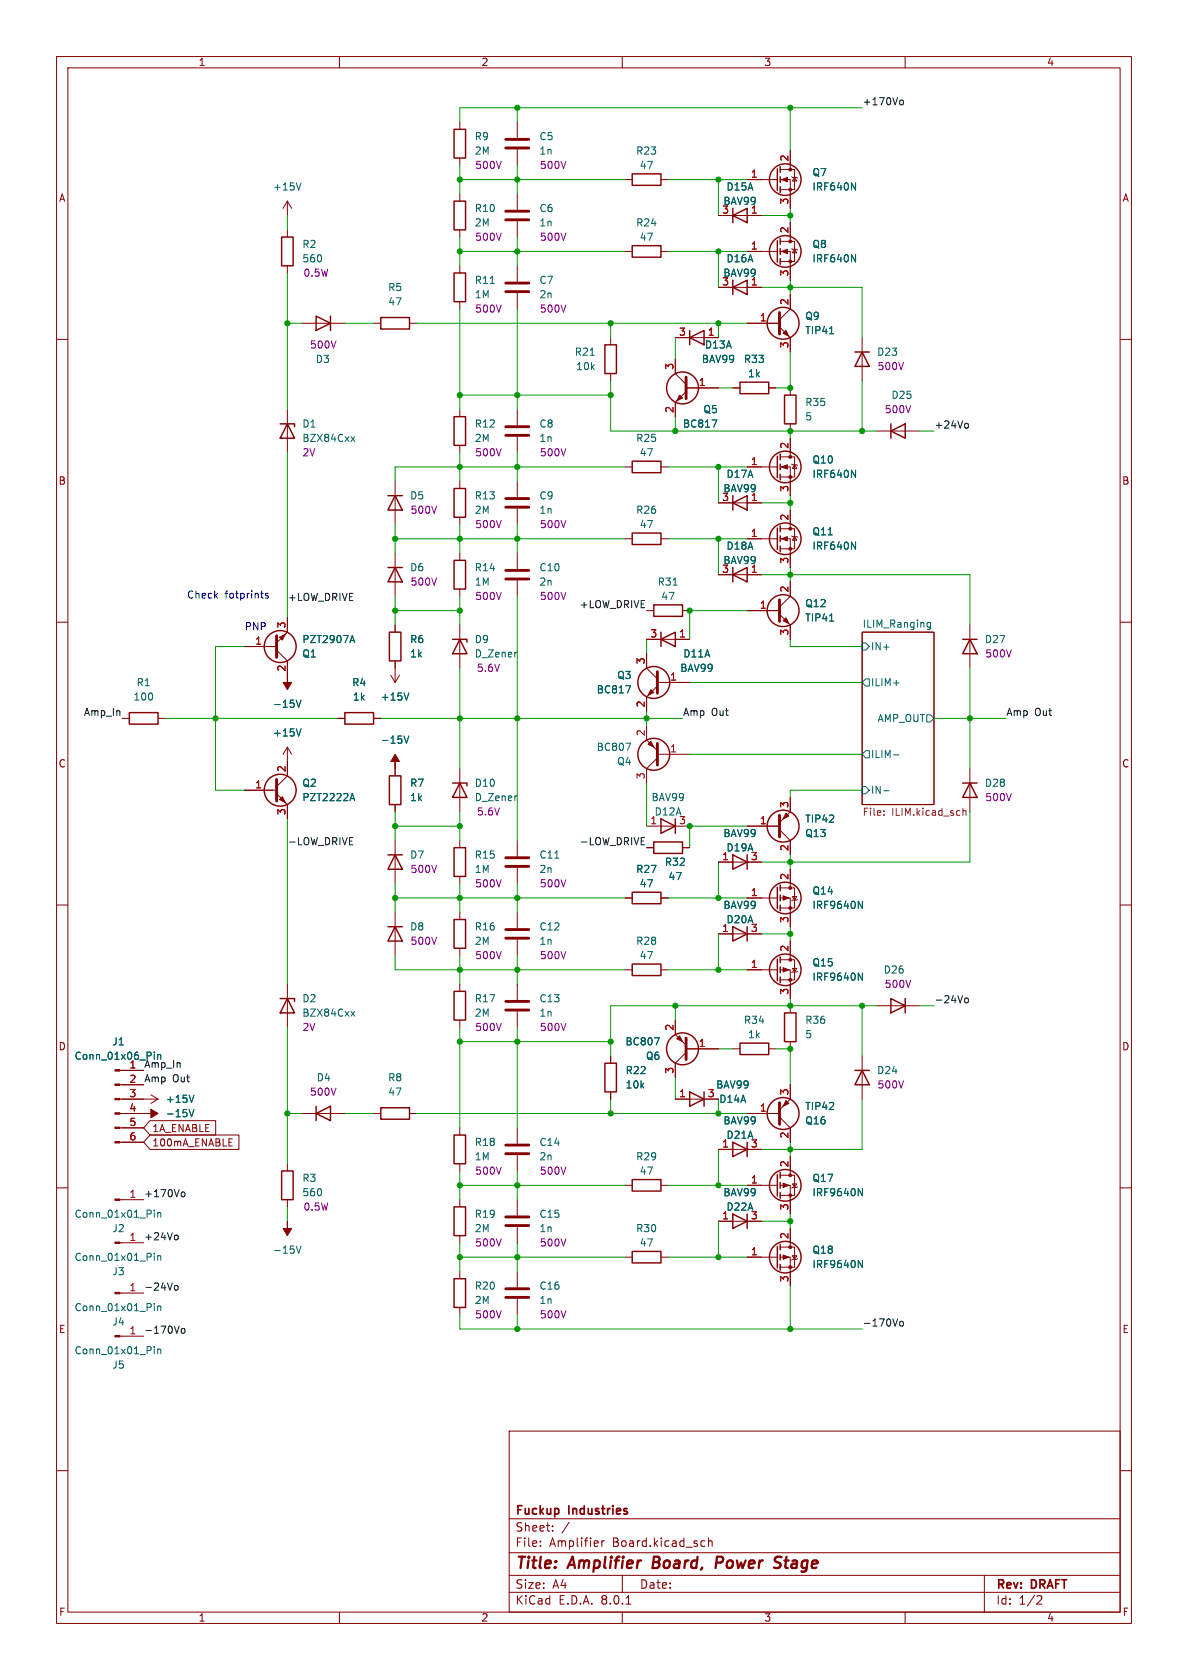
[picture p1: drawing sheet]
<svg xmlns="http://www.w3.org/2000/svg" width="210mm" height="297mm" viewBox="0 0 210 297" stroke-linecap="round" stroke-linejoin="round" font-family="sans-serif">
<g fill="none" stroke="#840000" stroke-width=".18">
<path d="M10 10h190v277h-190zM12 12h186v273h-186zM60 10v2M110 10v2M160 10v2M50.8 35.6v2.5M50.8 35.6l-.8 1.2M50.8 35.6l.8 1.2M81.3 21.6v1.3M81.3 27.9v1.3M81.3 34.3v1.3M91.4 21.6v2.8"/>
<path d="M91.4 26.4v2.8M91.4 34.3v2.8M91.4 39.1v2.8M110.5 31.8h1.3M116.8 31.8h1.3M127 38.1h7.6M132.1 31.8h5.3M137.9 31.8h1.8v5M137.9 30h2.6v3.5h-2.6M139.7 26.7v3.3M139.7 39.4v3.3M140 31.2l.1 .2h.7l.2 .1"/>
<path d="M140.5 31.4l.3 .6h-.7zM10 60h2M50.8 40.6v1.3M50.8 47v1.3M53.3 57.2h7.7M66 57.2h1.3M72.4 57.2h1.3M81.3 40.6v1.3M81.3 47v1.3M81.3 53.3v1.3M91.4 47v2.8M91.4 51.8v2.8"/>
<path d="M107.9 59.7v1.3M110.5 44.5h1.3M116.8 44.5h1.3M119.4 59.7h7.6M127 50.8h7.6M132.1 57.2h5.7M132.1 44.5h5.3M137.8 57.8l1.9 1.9v2.5M137.9 44.5h1.8v5M137.9 42.7h2.6v3.5h-2.6M139.7 52.1v2.5l-1.9 1.9M140 43.9l.1 .2h.7l.2 .1"/>
<path d="M140.5 44.1l.3 .6h-.7zM152.4 59.7v7.6M198 60h2M50.8 72.4v7.6M81.3 72.4v1.3M81.3 78.7v1.3M91.4 72.4v2.8M91.4 77.2v2.8M107.9 66v1.3M119.4 63.5v2.5l1.9 1.9M121.3 69.2l-1.9 1.9v2.6M121.3 68.6h5.7"/>
<path d="M129.5 68.6h1.3M135.9 68.6h1.3M139.7 68.6v1.3M139.7 74.9v1.3M139.7 77.5v3.3M154.9 76.2h7.7M69.8 85.1v7.6M69.8 97.8v7.6M81.3 85.1v1.3M81.3 91.4v1.3M81.3 97.8v1.3M91.4 85.1v2.8"/>
<path d="M91.4 89.9v2.8M91.4 97.8v2.8M110.5 82.6h1.3M110.5 95.3h1.3M116.8 82.6h1.3M116.8 95.3h1.3M127 88.9h7.6M132.1 82.6h5.3M132.1 95.3h5.3M137.9 82.6h1.8v5M137.9 80.8h2.6v3.5h-2.6M137.9 95.3h1.8v5"/>
<path d="M137.9 93.5h2.6v3.5h-2.6M139.7 90.2v3.3M140 82l.1 .2h.7l.2 .1M140 94.7l.1 .2h.7l.2 .1M140.5 82.2l.3 .6h-.7zM140.5 94.9l.3 .6h-.7zM10 110h2M43.2 114.3h5.7M48.9 114.9l1.9 1.9v2.6M50.5 112l-.5 .5M50.8 109.2v2.6l-1.9 1.9M69.1 119.4l.7 1.3"/>
<path d="M69.8 110.5v1.3M69.8 116.8v3.9M70.6 119.4l-.8 1.3M81.3 104.1v1.3M81.3 110.5v7.6M91.4 102.6v2.8M114.3 108h1.3M114.3 113h7.6M114.3 115.6v2.5l1.9 1.9M120.6 108h1.3M127 101.6h7.6M132.1 108h5.7"/>
<path d="M137.8 108.6l1.9 1.9v2.5M139.7 102.9v2.5l-1.9 1.9M152.4 111.8h12.7v30.4h-12.7zM171.4 110.5v7.6M198 110h2M21.6 127h1.3M27.9 127h1.3M43.2 139.7h5.7M50.8 132.1v5.1l-1.9 1.9M50.8 132.1l-.8 1.3M50.8 132.1l.8 1.3M59.7 127h1.3"/>
<path d="M66 127h1.3M69.8 135.9v1.3M81.3 135.9v7.6M114.3 128.3v2.5l1.9 1.9M116.2 121.3l-1.9 1.9v2.5M116.2 120.7h5.7M116.2 134l-1.9 1.9v2.5M116.2 133.4h5.7M171.4 135.9v7.6M10 160h2M48.9 140.3l1.9 1.9v2.6M50 141.5l.5 .5"/>
<path d="M69.8 142.2v1.3M69.8 148.6v7.6M81.3 148.6v1.3M81.3 154.9v1.3M91.4 148.6v2.8M91.4 153.4v2.8M110.5 158.8h1.3M114.3 146.1h7.6M114.3 149.9h1.3M116.8 158.8h1.3M120.6 149.9h1.3M127 152.4h7.6"/>
<path d="M132.1 158.8h5.3M132.1 146.1h5.7M137.8 146.7l1.9 1.9v2.5M137.9 158.8h1.8v5M137.9 157h2.6v3.5h-2.6M139.7 141v2.5l-1.9 1.9M139.7 153.7v3.3M140.1 158.5h.7l-.3 .6zM141 159l-.2 .1h-.7l-.1 .2M198 160h2M50.8 174v7.6M69.8 161.3v7.6"/>
<path d="M81.3 161.3v1.3M81.3 167.6v1.3M81.3 174v1.3M91.4 161.3v2.8M91.4 166.1v2.8M91.4 174v2.8M91.4 178.8v2.8M110.5 171.5h1.3M116.8 171.5h1.3M127 165.1h7.6M132.1 171.5h5.3M137.9 171.5h1.8v5"/>
<path d="M137.9 169.7h2.6v3.5h-2.6M139.7 166.4v3.3M139.7 177.8v1.3M140.1 171.2h.7l-.3 .6zM141 171.7l-.2 .1h-.7l-.1 .2M154.9 177.8h7.7M21.2 196.9h4.2M21.2 194.3h6.7M21.2 199.4h4.2M21.2 191.8h4.2M21.2 189.2h4.2M26.5 198.1h11.6v2.6h-11.6l-1.1-1.3z"/>
<path d="M26.7 193.5l1.2 .8M27.9 194.3l-1.2 .8M53.3 196.9h7.7M66 196.9h1.3M72.4 196.9h1.3M81.3 180.3v1.3M81.3 199.4v1.3M91.4 199.4v2.8M107.9 186.7v1.3M107.9 193v1.3M119.4 180.3v2.6l1.9 1.9M119.4 194.3h7.6"/>
<path d="M121.3 186.1l-1.9 1.9v2.5M121.3 185.4h5.7M129.5 185.4h1.3M132.1 196.9h5.7M135.9 185.4h1.3M137.8 197.5l1.9 1.9v2.5M139.7 191.8v2.5l-1.9 1.9M139.7 184.2v1.2M152.4 186.7v7.6M10 210h2M21.2 219.7h4.2M21.2 212.1h4.2"/>
<path d="M21.2 201.9h4.2M26.5 200.7h15.7v2.5h-15.7l-1.1-1.3zM40.5 201.9h.4M40.5 202.6h.6M40.5 201.3h.6M50.8 205.7v1.3M50.8 212.1v1.3M81.3 205.7v1.3M81.3 212.1v1.3M81.3 218.4v1.3M91.4 204.2v2.8M91.4 212.1v2.8"/>
<path d="M91.4 216.9v2.8M110.5 209.6h1.3M116.8 209.6h1.3M127 215.9h7.6M127 203.2h7.6M132.1 209.6h5.3M137.9 209.6h1.8v5M137.9 207.8h2.6v3.5h-2.6M139.7 204.5v3.3M139.7 217.2v3.3M140.1 209.3h.7l-.3 .6zM141 209.8l-.2 .1h-.7l-.1 .2"/>
<path d="M198 210h2M21.2 228.6h4.2M21.2 236.2h4.2M81.3 224.8v1.3M81.3 231.1v1.3M91.4 224.8v2.8M91.4 229.6v2.8M110.5 222.2h1.3M116.8 222.2h1.3M132.1 222.2h5.3M137.9 222.2h1.8v5.1M137.9 220.5h2.6v3.5h-2.6"/>
<path d="M140.1 222h.7l-.3 .6zM141 222.5l-.2 .1h-.7l-.1 .2M10 260h2M90 253h108v32h-108zM198 260h2M90 278.5h108M90 274.5h108M90 268.5h108M95.5 273.2v.2M95.5 272.5v.1M97.7 270.5v.2M97.7 269.8v.1"/>
<path d="M100.6 269.1l-1.3 1.9M106.4 272.4v1M106.8 272.4l-.3 .1-.1 .2M110 278.5v3M124.2 272.4l.4 .1M124.6 273.3l-.4 .1M125.3 272.5l.2-.1 .3 .1 .1 .9M125.3 271.9v1.5M174 278.5v6.5M60 285v2M90 281.5h108M110 285v2"/>
<path d="M110.7 283.6h.8M160 285v2M183.5 282.1l.5 .1 .2 .3-.9 1.1h.9"/>
</g>
<path d="M115.6 275.2l-.2 2h.7M127.5 275.2h-.8l-.2 2M127.6 276.2l-1 .1M137.4 275.2l.8 .1M137.7 276.3a.46 .46 0 0 1 .3 .4 .46 .46 0 0 1-.3 .4" fill="none" stroke="#840000" stroke-width=".4"/>
<g fill="none" stroke="#006464" stroke-width=".18">
<path d="M53.2 32.3l-.4 1.3M150.5 32.3l.7 1.3v-1.3M86.7 50.1h.7M146.6 59h.8M150.5 45l.7 1.3v-1.3M62 77.2l.7 .8M62.7 77.2l-.7 .8M104.3 62.8h.8M125.9 74.2h.8l-.5 1.3M150.5 83.1l.7 1.3v-1.3M150.5 95.8l.7 1.3v-1.3M62 113.2h.6"/>
<path d="M62.3 112.3l.4 1.3M91.2 115.3h.2M119 103.4h.7M146.6 109.8h.8M152.4 113.7h.6l.7 .6-.7 .6h-.6zM163.9 110.6l.2 .3 .4-.1M164.5 110v1.1l-.3 .2-.3-.1M164.5 110.1l-.4-.1-.2 .3M52.4 123.8l.4 1.2 .4-1.2M53.2 128.8l-.4 1.3M71.4 130.1l.4 1.3 .5-1.3M72.3 122.5l-.5 1.3"/>
<path d="M110.6 121.2h.9l-.6 1.3M110.6 131.4h.9l-.6 1.3M152.4 139.1h.6l.7 .6-.7 .6h-.6zM153 120h.7v1.3h-.7l-.6-.6zM153 132.7h.7v1.3h-.7l-.6-.6zM156.2 139.8h1M158 120.7h.9M158 133.4h.9M163.8 126.4h.7l.6 .6-.6 .6h-.7zM62 141.2h.6M62.3 140.3l.4 1.2M91.2 140.7h.2"/>
<path d="M98.1 151.7h.7M151.7 159.3l.8 1.3v-1.3M62 178.8l.7 .8M62.7 178.8l-.7 .8M151.7 172l.8 1.3v-1.3M27.3 186v.1M27.3 186.4v.9M27.9 186.4v.9M27.9 186.5l.2-.1 .3 .1v.8M33.4 196.2l.5 1.2 .4-1.2M34.3 193.6l-.4 1.3M115.7 183.5h.8l-.5 1.2"/>
<path d="M27.3 213.9v.2M27.3 214.4v.8M27.9 214.4v.8M27.9 214.5l.2-.1h.3v.8M151.7 210.1l.8 1.3v-1.3M27.3 221.6v.1M27.3 222v.8M27.3 230.4v.2M27.3 230.9v.8M27.3 238.1v.1M27.3 238.5v.8M27.9 222v.8"/>
<path d="M27.9 230.9v.8M27.9 238.5v.8M27.9 222.1l.2-.1h.3v.8M27.9 231l.2-.1h.3v.8M27.9 238.6l.2-.1 .3 .1v.7M52.4 220.3l.4 1.3 .4-1.3M151.7 222.8l.8 1.3v-1.3"/>
</g>
<path d="M156.2 144v.1M156.2 143.4v.1M170.2 142.9v1.2M170.2 143.4l.2-.1 .3 .1 .1 .7" fill="none" stroke="#725600" stroke-width=".18"/>
<g fill="none" stroke="#840000" stroke-width=".25">
<path d="M80.3 22.9h2v5h-2zM80.3 35.6h2v5h-2zM111.8 30.7h5v2.1h-5zM129.5 38.1l2.6-1.3v2.6zM129.5 36.8v2.6M137.4 29.8v3.9M137.9 29.5v1M137.9 31.2v1.1M137.9 33v1M49.8 41.9h2v5.1h-2zM55.9 55.9l2.5 1.3-2.5 1.2zM58.4 55.9v2.5"/>
<path d="M67.3 56.1h5.1v2.1h-5.1zM80.3 48.3h2v5h-2zM111.8 43.4h5v2.1h-5zM121.9 59.7l2.6-1.3v2.6zM121.9 58.4v2.6M129.5 50.8l2.6-1.3v2.6zM129.5 49.5v2.6M137.4 42.5v3.9M137.9 42.2v1M137.9 43.9v1.1M137.9 45.7v1M49.5 74.9h2.6v.5"/>
<path d="M50.8 74.9l1.3 2.6h-2.6zM80.3 73.7h2v5h-2zM106.9 61h2.1v5h-2.1zM130.8 67.6h5.1v2h-5.1zM138.7 69.9h2v5h-2zM151.1 62.2h2.6M152.4 62.2l1.3 2.6h-2.6zM157.5 76.2l2.5-1.3v2.6zM157.5 74.9v2.6M68.6 87.6h2.5M69.8 87.6l1.3 2.6h-2.5zM80.3 99.1h2v5h-2z"/>
<path d="M80.3 86.4h2v5h-2zM111.8 81.5h5v2.1h-5zM111.8 94.2h5v2.1h-5zM129.5 88.9l2.6-1.3v2.6zM129.5 87.6v2.6M137.4 80.6v3.9M137.4 93.3v3.9M137.9 80.3v1M137.9 82v1.1M137.9 83.8v1M137.9 93v1M137.9 94.7v1.1"/>
<path d="M137.9 96.5v1M68.6 100.3h2.5M68.8 111.8h2.1v5h-2.1zM69.8 100.3l1.3 2.6h-2.5zM80 113h2.5v.5M81.3 113l1.2 2.6h-2.5zM115.6 106.9h5v2.1h-5zM116.8 113l2.6-1.2v2.5zM116.8 111.8v2.5M129.5 101.6l2.6-1.3v2.6zM129.5 100.3v2.6M170.2 113h2.5"/>
<path d="M171.4 113l1.3 2.6h-2.5zM22.9 126h5v2h-5zM61 126h5v2h-5zM68.8 137.2h2.1v5h-2.1zM80 138.4h2.5v.5M81.3 138.4l1.2 2.6h-2.5zM170.2 138.4h2.5M171.4 138.4l1.3 2.6h-2.5zM68.6 151.1h2.5M69.8 151.1l1.3 2.6h-2.5zM80.3 149.9h2v5h-2zM111.8 157.7h5v2.1h-5z"/>
<path d="M115.6 148.8h5v2.1h-5zM116.8 144.8l2.6 1.3-2.6 1.2zM119.4 144.8v2.5M129.5 151.1l2.6 1.3-2.6 1.3zM132.1 151.1v2.6M137.4 156.8v3.9M137.9 156.5v1M137.9 158.2v1.1M49.5 176.5h2.6v.5M50.8 176.5l1.3 2.6h-2.6zM68.6 163.8h2.5M69.8 163.8l1.3 2.6h-2.5z"/>
<path d="M80.3 175.3h2v5h-2zM80.3 162.6h2v5h-2zM111.8 170.4h5v2.1h-5zM129.5 163.8l2.6 1.3-2.6 1.3zM132.1 163.8v2.6M137.4 169.5v3.9M137.9 160v1M137.9 169.2v1M137.9 170.9v1.1M137.9 172.7v1M138.7 179.1h2v5.1h-2zM157.5 176.5l2.5 1.3-2.5 1.3z"/>
<path d="M160 176.5v2.6M55.9 196.9l2.5-1.3v2.5zM55.9 195.6v2.5M67.3 195.8h5.1v2.1h-5.1zM106.9 188h2.1v5h-2.1zM121.9 193l2.6 1.3-2.6 1.3zM124.5 193v2.6M130.8 184.4h5.1v2h-5.1zM151.1 189.2h2.6M152.4 189.2l1.3 2.6h-2.6zM49.8 207h2v5.1h-2zM80.3 213.4h2v5h-2z"/>
<path d="M80.3 200.7h2v5h-2zM111.8 208.5h5v2.1h-5zM129.5 214.6l2.6 1.3-2.6 1.3zM129.5 201.9l2.6 1.3-2.6 1.3zM132.1 201.9v2.6M132.1 214.6v2.6M137.4 207.6v3.9M137.9 207.3v1M137.9 209v1.1M137.9 210.8v1M137.9 220v1M80.3 226.1h2v5h-2z"/>
<path d="M111.8 221.2h5v2.1h-5zM137.4 220.3v3.9M137.9 221.7v1.1M137.9 223.5v1"/>
<circle cx="138.8" cy="31.7" r="2.79"/>
<circle cx="138.4" cy="57.1" r="2.82"/>
<circle cx="138.8" cy="44.4" r="2.79"/>
<circle cx="120.6" cy="68.6" r="2.82"/>
<circle cx="138.8" cy="82.5" r="2.79"/>
<circle cx="138.8" cy="95.2" r="2.79"/>
<circle cx="49.5" cy="114.3" r="2.82"/>
<circle cx="138.4" cy="107.9" r="2.82"/>
<circle cx="49.5" cy="139.7" r="2.82"/>
<circle cx="115.6" cy="120.6" r="2.82"/>
<circle cx="115.6" cy="133.3" r="2.82"/>
<circle cx="138.4" cy="146" r="2.82"/>
<circle cx="138.8" cy="158.7" r="2.79"/>
<circle cx="138.8" cy="171.4" r="2.79"/>
<circle cx="120.6" cy="185.4" r="2.82"/>
<circle cx="138.4" cy="196.8" r="2.82"/>
<circle cx="138.8" cy="209.5" r="2.79"/>
<circle cx="138.8" cy="222.2" r="2.79"/>
</g>
<g fill="#840000" stroke="#840000" stroke-width=".18">
<path d="M138.4 171.1l1 .4-1 .3z"/>
<path d="M49.9 140.8l.5 1.1-1-.5z"/>
<path d="M69.8 133.4l.8 1.2h-.8v1.3v-1.3h-.7z"/>
<path d="M138.4 109.7l.5-.5 .5 1z"/>
<path d="M138.2 82.6l1-.4v.7z"/>
<path d="M49.4 112.6l1-.5-.5 1.1z"/>
<path d="M120.1 69.9l.5 .5-1 .5z"/>
<path d="M138.4 58.9l.5-.5 .5 1z"/>
<path d="M20.3 219.6h.9v.2h-.9z"/>
<path d="M20.3 228.5h.9v.2h-.9z"/>
<path d="M20.3 236.1h.9v.2h-.9z"/>
<path d="M20.3 212h.9v.2h-.9z"/>
<path d="M20.3 201.8h.9v.3h-.9z"/>
<path d="M20.3 199.3h.9v.2h-.9z"/>
<path d="M20.3 196.7h.9v.3h-.9z"/>
<path d="M20.3 194.2h.9v.2h-.9z"/>
<path d="M20.3 191.6h.9v.3h-.9z"/>
<path d="M20.3 189.1h.9v.3h-.9z"/>
<path d="M25.4 196.9h1.3v-.8l1.2 .8-1.2 .7v-.7z"/>
<path d="M50.8 215.9v1.3h.8l-.8 1.2-.8-1.2h.8z"/>
<path d="M138.4 158.4l1 .4-1 .3z"/>
<path d="M138.9 143.8l.5 .5-1 .5z"/>
<path d="M138.2 95.3l1-.4v.7z"/>
<path d="M115.1 121.9l.5 .5-1 .5z"/>
<path d="M119.6 183.6l.5-.5 .5 1.1z"/>
<path d="M50.8 119.4v1.3h.8l-.8 1.2-.8-1.2h.8z"/>
<path d="M138.4 209.2l1 .4-1 .3z"/>
<path d="M138.9 194.6l.5 .5-1 .5z"/>
<path d="M138.4 221.9l1 .3-1 .4z"/>
<path d="M114.6 131.6l.5-.5 .5 1z"/>
<path d="M138.2 31.8l1-.4v.7z"/>
<path d="M138.2 44.5l1-.4v.7z"/>
<circle cx="139.7" cy="173.2" r=".25"/>
<circle cx="139.7" cy="169.7" r=".25"/>
<circle cx="139.7" cy="84.3" r=".25"/>
<circle cx="139.7" cy="80.8" r=".25"/>
<circle cx="139.7" cy="160.5" r=".25"/>
<circle cx="139.7" cy="157" r=".25"/>
<circle cx="139.7" cy="97" r=".25"/>
<circle cx="139.7" cy="93.5" r=".25"/>
<circle cx="139.7" cy="211.3" r=".25"/>
<circle cx="139.7" cy="207.8" r=".25"/>
<circle cx="139.7" cy="224" r=".25"/>
<circle cx="139.7" cy="220.5" r=".25"/>
<circle cx="139.7" cy="33.5" r=".25"/>
<circle cx="139.7" cy="30" r=".25"/>
<circle cx="139.7" cy="46.2" r=".25"/>
<circle cx="139.7" cy="42.7" r=".25"/>
</g>
<g fill="none" stroke="#840000" stroke-width=".51">
<path d="M89.4 26.2h4.1M89.4 24.6h4.1M89.4 38.9h4.1M89.4 37.3h4.1M89.4 51.6h4.1M89.4 50h4.1M137.8 55.2v3.9M89.4 77h4.1M89.4 75.4h4.1M121.3 66.7v3.8M89.4 89.7h4.1M89.4 88.1h4.1"/>
<path d="M48.9 112.4v3.8M89.4 102.4h4.1M89.4 100.8h4.1M116.2 118.7v3.9M137.8 106v3.9M48.9 137.8v3.8M116.2 131.4v3.9M89.4 153.2h4.1M89.4 151.6h4.1M137.8 144.1v3.9M89.4 178.6h4.1M89.4 177h4.1"/>
<path d="M89.4 165.9h4.1M89.4 164.3h4.1M121.3 183.5v3.8M137.8 194.9v3.9M89.4 216.7h4.1M89.4 215.1h4.1M89.4 204h4.1M89.4 202.4h4.1M89.4 229.4h4.1M89.4 227.8h4.1"/>
</g>
<g fill="none" stroke="#0f0f0f" stroke-width=".18">
<path d="M159.1 17.8l.4-.1 .2 .2-.1 .6h-.3l-.2-.1M170.8 74.8l.3 .1 .1 .2-.1 .5-.3 .1M61.8 149.3h.6M61.8 148.1h.6M113.4 149.3h.6M113.4 148.1h.6M170.6 176.6l.2-.2 .3 .2 .1 .4-.1 .2-.3 .1-.2-.1zM31.1 218.4h.3l.1 .2-.1 .5-.3 .1M32.1 210.9l.4-.2 .2 .3-.1 .5-.3 .1-.2-.1M30.9 227.3l.3-.1 .3 .3v.3l-.3 .3-.3-.1-.1-.2zM31.7 234.4l-.5 1.3M32.1 235l.2-.1 .3 .1 .1 .5-.1 .1-.3 .1-.2-.1z"/>
<path d="M158.7 233.2l-.5 1.2M159.1 233.7l.2-.1 .3 .1 .1 .5-.1 .2h-.3l-.2-.1z"/>
</g>
<path d="M47.4 105l-.3-.1-.2 .2 .1 .2 .4 .1v.3h-.5" fill="none" stroke="#0000c2" stroke-width=".18"/>
<g fill="none" stroke="#009600" stroke-width=".18">
<path d="M91.4 19.1v2.5M139.7 19.1v7.6M152.4 19.1h-71.1v2.5M50.8 38.1v2.5M81.3 29.2v5.1M81.3 31.8h29.2M91.4 29.2v5.1M118.1 31.8h14M127 31.8v6.3M134.6 38.1h5.1M139.7 36.8v2.6M50.8 48.3v24.1"/>
<path d="M50.8 57.2h2.5M61 57.2h5M73.7 57.2h58.4M81.3 41.9v5.1M81.3 54.6v17.8M81.3 44.5h29.2M91.4 41.9v5.1M91.4 54.6v17.8M107.9 57.2v2.5M118.1 44.5h14M119.4 59.7v3.8M127 44.5v6.3"/>
<path d="M127 57.2v2.5M134.6 50.8h17.8v8.9M139.7 49.5v2.6M81.3 69.9h26.6M107.9 67.3v8.9h47M119.4 73.7v2.5M127 68.6h2.5M139.7 62.2v6.4h-2.5M139.7 76.2v1.3M152.4 67.3v8.9M162.6 76.2h2.5M50.8 80v29.2"/>
<path d="M69.8 92.7v5.1M69.8 95.3h40.7M81.3 80v5.1M81.3 92.7v5.1M91.4 80v5.1M91.4 92.7v5.1M110.5 82.6h-40.7v2.5M118.1 82.6h14M118.1 95.3h14M127 82.6v6.3M127 95.3v6.3M134.6 88.9h5.1"/>
<path d="M139.7 87.6v2.6M43.2 114.3h-5.1v25.4h5.1M69.8 105.4v5.1M69.8 108h11.5M81.3 105.4v5.1M81.3 118.1v17.8M91.4 105.4v43.2M114.3 113v2.6M132.1 108h-10.2v5M134.6 101.6h36.8v8.9M139.7 100.3v2.6M139.7 113v1.3h12.7"/>
<path d="M171.4 118.1v17.8M29.2 127h30.5M67.3 127h53.3M114.3 125.7v2.6M114.3 138.4v7.7M121.9 133.4h30.5M121.9 120.7h30.5M152.4 139.7h-12.7v1.3M165.1 127h12.7M50.8 144.8v29.2M69.8 158.8h40.7M69.8 143.5v5.1"/>
<path d="M69.8 156.2v5.1M69.8 146.1h11.5M81.3 143.5v5.1M81.3 156.2v5.1M91.4 156.2v5.1M118.1 158.8h14M127 152.4v6.4M132.1 146.1h-10.2v3.8M139.7 151.1v2.6M171.4 143.5v8.9h-36.8M69.8 168.9v2.6h40.7M81.3 168.9v5.1"/>
<path d="M91.4 168.9v5.1M118.1 171.5h14M119.4 177.8v2.5M127 165.1v6.4M134.6 165.1h5.1M139.7 163.8v2.6M139.7 176.5v1.3M152.4 177.8v8.9M154.9 177.8h-47v8.9M162.6 177.8h2.5M50.8 196.9h2.5M50.8 181.6v24.1"/>
<path d="M61 196.9h5M73.7 196.9h58.4M81.3 181.6v17.8M81.3 184.2h26.6M91.4 181.6v17.8M107.9 194.3v2.6M119.4 190.5v3.8M127 194.3v2.6M127 185.4h2.5M137.2 185.4h2.5v6.4M152.4 194.3v8.9h-17.8M50.8 213.4v2.5"/>
<path d="M81.3 207v5.1M81.3 219.7v5.1M81.3 209.6h29.2M91.4 207v5.1M91.4 219.7v5.1M118.1 209.6h14M127 203.2v6.4M127 215.9v6.3M134.6 215.9h5.1M139.7 201.9v2.6M139.7 214.6v2.6M81.3 232.4v2.5h71.1"/>
<path d="M81.3 222.2h29.2M91.4 232.4v2.5M118.1 222.2h14M139.7 227.3v7.6"/>
</g>
<g fill="#009600" stroke="#009600" stroke-width=".18">
<circle cx="127" cy="31.8" r=".46"/>
<circle cx="139.7" cy="19.1" r=".46"/>
<circle cx="139.7" cy="50.8" r=".46"/>
<circle cx="127" cy="44.5" r=".46"/>
<circle cx="139.7" cy="38.1" r=".46"/>
<circle cx="91.4" cy="127" r=".46"/>
<circle cx="81.3" cy="95.3" r=".46"/>
<circle cx="91.4" cy="95.3" r=".46"/>
<circle cx="81.3" cy="127" r=".46"/>
<circle cx="91.4" cy="69.9" r=".46"/>
<circle cx="91.4" cy="82.6" r=".46"/>
<circle cx="81.3" cy="44.5" r=".46"/>
<circle cx="81.3" cy="69.9" r=".46"/>
<circle cx="91.4" cy="44.5" r=".46"/>
<circle cx="81.3" cy="82.6" r=".46"/>
<circle cx="50.8" cy="57.2" r=".46"/>
<circle cx="107.9" cy="57.2" r=".46"/>
<circle cx="107.9" cy="69.9" r=".46"/>
<circle cx="127" cy="57.2" r=".46"/>
<circle cx="139.7" cy="76.2" r=".46"/>
<circle cx="139.7" cy="88.9" r=".46"/>
<circle cx="139.7" cy="68.6" r=".46"/>
<circle cx="152.4" cy="76.2" r=".46"/>
<circle cx="119.4" cy="76.2" r=".46"/>
<circle cx="127" cy="82.6" r=".46"/>
<circle cx="91.4" cy="19.1" r=".46"/>
<circle cx="91.4" cy="31.8" r=".46"/>
<circle cx="81.3" cy="31.8" r=".46"/>
<circle cx="121.9" cy="108" r=".46"/>
<circle cx="127" cy="95.3" r=".46"/>
<circle cx="139.7" cy="101.6" r=".46"/>
<circle cx="114.3" cy="127" r=".46"/>
<circle cx="119.4" cy="177.8" r=".46"/>
<circle cx="127" cy="171.5" r=".46"/>
<circle cx="139.7" cy="177.8" r=".46"/>
<circle cx="152.4" cy="177.8" r=".46"/>
<circle cx="107.9" cy="184.2" r=".46"/>
<circle cx="127" cy="158.8" r=".46"/>
<circle cx="107.9" cy="196.9" r=".46"/>
<circle cx="81.3" cy="209.6" r=".46"/>
<circle cx="91.4" cy="184.2" r=".46"/>
<circle cx="50.8" cy="196.9" r=".46"/>
<circle cx="81.3" cy="184.2" r=".46"/>
<circle cx="91.4" cy="209.6" r=".46"/>
<circle cx="91.4" cy="234.9" r=".46"/>
<circle cx="81.3" cy="222.2" r=".46"/>
<circle cx="91.4" cy="222.2" r=".46"/>
<circle cx="121.9" cy="146.1" r=".46"/>
<circle cx="139.7" cy="152.4" r=".46"/>
<circle cx="139.7" cy="165.1" r=".46"/>
<circle cx="171.4" cy="127" r=".46"/>
<circle cx="81.3" cy="108" r=".46"/>
<circle cx="69.8" cy="108" r=".46"/>
<circle cx="69.8" cy="95.3" r=".46"/>
<circle cx="69.8" cy="146.1" r=".46"/>
<circle cx="38.1" cy="127" r=".46"/>
<circle cx="139.7" cy="234.9" r=".46"/>
<circle cx="127" cy="222.2" r=".46"/>
<circle cx="127" cy="209.6" r=".46"/>
<circle cx="139.7" cy="203.2" r=".46"/>
<circle cx="127" cy="196.9" r=".46"/>
<circle cx="139.7" cy="215.9" r=".46"/>
<circle cx="139.7" cy="185.4" r=".46"/>
<circle cx="81.3" cy="158.8" r=".46"/>
<circle cx="91.4" cy="158.8" r=".46"/>
<circle cx="69.8" cy="158.8" r=".46"/>
<circle cx="91.4" cy="171.5" r=".46"/>
<circle cx="81.3" cy="171.5" r=".46"/>
<circle cx="81.3" cy="146.1" r=".46"/>
</g>
<g font-size="2.8" fill="#840000">
<text x="91" y="277.9">Title:</text>
<text x="100.7" y="277.9">Amplifier</text>
<text x="116.2" y="277.9">Board,</text>
<text x="128.2" y="277.9">Power</text>
<text x="139.3" y="277.9">Stage</text>
</g>
<g font-size="2.1" fill="#840000">
<text x="91" y="268.2">Fuckup</text>
<text x="100.6" y="268.2">Industries</text>
<text x="91" y="273.7">File:</text>
<text x="91" y="271">Sheet:</text>
<text x="97.1" y="273.7">Amplifier</text>
<text x="108.3" y="273.7">Board.kicad_sch</text>
<text x="91" y="281.1">Size:</text>
<text x="97.7" y="281.1">A4</text>
<text x="113" y="281.1">Date:</text>
<text x="176" y="281.3">Rev:</text>
<text x="182.4" y="281.3">DRAFT</text>
<text x="91" y="283.9">KiCad</text>
<text x="98.7" y="283.9">E.D.A.</text>
<text x="106.3" y="283.9">8.0.1</text>
<text x="176" y="283.9">Id:</text>
<text x="180.1" y="283.9">1/2</text>
</g>
<g font-size="1.8" fill="#840000">
<text x="35" y="11.9">1</text>
<text x="85" y="11.9">2</text>
<text x="135" y="11.9">3</text>
<text x="185" y="11.9">4</text>
<text x="10.3" y="35.9">A</text>
<text x="198.4" y="35.9">A</text>
<text x="10.3" y="85.9">B</text>
<text x="198.3" y="85.9">B</text>
<text x="10.3" y="135.9">C</text>
<text x="198.3" y="135.9">C</text>
<text x="10.3" y="185.9">D</text>
<text x="198.3" y="185.9">D</text>
<text x="26.8" y="202.9">100mA_ENABLE</text>
<text x="26.8" y="200.3">1A_ENABLE</text>
<text x="10.3" y="235.9">E</text>
<text x="198.3" y="235.9">E</text>
<text x="10.3" y="285.9">F</text>
<text x="35" y="286.9">1</text>
<text x="85" y="286.9">2</text>
<text x="135" y="286.9">3</text>
<text x="185" y="286.9">4</text>
<text x="198.4" y="285.9">F</text>
</g>
<g font-size="1.8" fill="#0f0f0f">
<text x="152.4" y="18.7">+170Vo</text>
<text x="165.1" y="75.9">+24Vo</text>
<text x="50.8" y="106.3">+LOW_DRIVE</text>
<text x="102.4" y="107.6">+LOW_DRIVE</text>
<text x="14.7" y="126.7">Amp_In</text>
<text x="120.6" y="126.7">Amp</text>
<text x="125.8" y="126.7">Out</text>
<text x="177.8" y="126.7">Amp</text>
<text x="182.9" y="126.7">Out</text>
<text x="50.8" y="149.5">-LOW_DRIVE</text>
<text x="102.4" y="149.5">-LOW_DRIVE</text>
<text x="165.1" y="177.5">-24Vo</text>
<text x="25.4" y="191.4">Amp</text>
<text x="25.4" y="188.9">Amp_In</text>
<text x="30.5" y="191.4">Out</text>
<text x="25.4" y="211.7">+170Vo</text>
<text x="25.4" y="219.4">+24Vo</text>
<text x="25.4" y="228.3">-24Vo</text>
<text x="25.4" y="235.9">-170Vo</text>
<text x="152.4" y="234.6">-170Vo</text>
</g>
<g font-size="1.8" fill="#006464">
<text x="83.8" y="25">R9</text>
<text x="83.8" y="27.5">2M</text>
<text x="95.3" y="25">C5</text>
<text x="95.3" y="27.5">1n</text>
<text x="112.4" y="27.5">R23</text>
<text x="48.2" y="33.9">+15V</text>
<text x="113" y="30.1">47</text>
<text x="128.3" y="33.9">D15A</text>
<text x="143.5" y="31.3">Q7</text>
<text x="143.5" y="33.9">IRF640N</text>
<text x="83.8" y="40.2">2M</text>
<text x="83.8" y="37.7">R10</text>
<text x="95.3" y="37.7">C6</text>
<text x="95.3" y="40.2">1n</text>
<text x="112.4" y="40.2">R24</text>
<text x="127.8" y="36.4">BAV99</text>
<text x="53.3" y="44">R2</text>
<text x="53.3" y="46.6">560</text>
<text x="113" y="42.8">47</text>
<text x="128.3" y="46.6">D16A</text>
<text x="143.5" y="44">Q8</text>
<text x="143.5" y="46.6">IRF640N</text>
<text x="68.5" y="51.7">R5</text>
<text x="83.8" y="52.9">1M</text>
<text x="83.8" y="50.4">R11</text>
<text x="95.3" y="50.4">C7</text>
<text x="95.3" y="52.9">2n</text>
<text x="127.8" y="49.1">BAV99</text>
<text x="68.5" y="54.2">47</text>
<text x="142.2" y="56.7">Q9</text>
<text x="142.2" y="59.3">TIP41</text>
<text x="55.7" y="64.4">D3</text>
<text x="101.5" y="63.1">R21</text>
<text x="101.8" y="65.6">10k</text>
<text x="124" y="64.4">BAV99</text>
<text x="124.5" y="61.8">D13A</text>
<text x="131.4" y="64.4">R33</text>
<text x="154.9" y="63.1">D23</text>
<text x="132.1" y="66.9">1k</text>
<text x="142.2" y="72">R35</text>
<text x="157.5" y="70.7">D25</text>
<text x="53.3" y="75.8">D1</text>
<text x="83.8" y="75.8">R12</text>
<text x="95.3" y="75.8">C8</text>
<text x="120.6" y="75.8">BC817</text>
<text x="124.2" y="73.3">Q5</text>
<text x="142.2" y="74.5">5</text>
<text x="53.3" y="78.3">BZX84Cxx</text>
<text x="83.8" y="78.3">2M</text>
<text x="95.3" y="78.3">1n</text>
<text x="112.4" y="78.3">R25</text>
<text x="113" y="80.9">47</text>
<text x="143.5" y="82.1">Q10</text>
<text x="72.4" y="88.5">D5</text>
<text x="83.8" y="88.5">R13</text>
<text x="95.3" y="88.5">C9</text>
<text x="127.8" y="87.2">BAV99</text>
<text x="128.3" y="84.7">D17A</text>
<text x="143.5" y="84.7">IRF640N</text>
<text x="83.8" y="91">2M</text>
<text x="95.3" y="91">1n</text>
<text x="112.4" y="91">R26</text>
<text x="113" y="93.6">47</text>
<text x="143.5" y="94.8">Q11</text>
<text x="72.4" y="101.2">D6</text>
<text x="83.8" y="101.2">R14</text>
<text x="95.3" y="101.2">C10</text>
<text x="127.8" y="99.9">BAV99</text>
<text x="128.3" y="97.4">D18A</text>
<text x="143.5" y="97.4">IRF640N</text>
<text x="83.8" y="103.7">1M</text>
<text x="95.3" y="103.7">2n</text>
<text x="116.2" y="103.7">R31</text>
<text x="116.8" y="106.3">47</text>
<text x="142.2" y="107.5">Q12</text>
<text x="53.3" y="113.9">PZT2907A</text>
<text x="72.4" y="113.9">R6</text>
<text x="83.8" y="113.9">D9</text>
<text x="142.2" y="110.1">TIP41</text>
<text x="152.4" y="111">ILIM_Ranging</text>
<text x="174" y="113.9">D27</text>
<text x="53.3" y="116.4">Q1</text>
<text x="72.4" y="116.4">1k</text>
<text x="83.8" y="116.4">D_Zener</text>
<text x="120.2" y="119">BAV99</text>
<text x="120.7" y="116.4">D11A</text>
<text x="153.9" y="115.2">IN+</text>
<text x="23.5" y="124.1">100</text>
<text x="24.1" y="121.5">R1</text>
<text x="48.2" y="125.3">-15V</text>
<text x="62.2" y="121.5">R4</text>
<text x="62.3" y="124.1">1k</text>
<text x="67.2" y="124.1">+15V</text>
<text x="105.4" y="122.8">BC817</text>
<text x="109" y="120.2">Q3</text>
<text x="153.9" y="121.5">ILIM+</text>
<text x="48.2" y="130.4">+15V</text>
<text x="67.2" y="131.7">-15V</text>
<text x="155" y="127.9">AMP_OUT</text>
<text x="105.4" y="132.9">BC807</text>
<text x="109" y="135.5">Q4</text>
<text x="153.9" y="134.2">ILIM-</text>
<text x="53.3" y="141.8">PZT2222A</text>
<text x="53.3" y="139.3">Q2</text>
<text x="72.4" y="139.3">R7</text>
<text x="72.4" y="141.8">1k</text>
<text x="83.8" y="141.8">D_Zener</text>
<text x="83.8" y="139.3">D10</text>
<text x="115.1" y="141.8">BAV99</text>
<text x="153.9" y="140.6">IN-</text>
<text x="174" y="139.3">D28</text>
<text x="115.6" y="144.4">D12A</text>
<text x="127.8" y="148.2">BAV99</text>
<text x="142.2" y="148.2">Q13</text>
<text x="142.2" y="145.6">TIP42</text>
<text x="72.4" y="152">D7</text>
<text x="83.8" y="154.5">1M</text>
<text x="83.8" y="152">R15</text>
<text x="95.3" y="154.5">2n</text>
<text x="95.3" y="152">C11</text>
<text x="112.4" y="154.5">R27</text>
<text x="117.4" y="153.3">R32</text>
<text x="118.1" y="155.8">47</text>
<text x="128.3" y="150.7">D19A</text>
<text x="113" y="157.1">47</text>
<text x="127.8" y="160.9">BAV99</text>
<text x="143.5" y="158.3">Q14</text>
<text x="143.5" y="160.9">IRF9640N</text>
<text x="72.4" y="164.7">D8</text>
<text x="83.8" y="167.2">2M</text>
<text x="83.8" y="164.7">R16</text>
<text x="95.3" y="167.2">1n</text>
<text x="95.3" y="164.7">C12</text>
<text x="112.4" y="167.2">R28</text>
<text x="128.3" y="163.4">D20A</text>
<text x="113" y="169.8">47</text>
<text x="143.5" y="171">Q15</text>
<text x="143.5" y="173.6">IRF9640N</text>
<text x="156.1" y="172.3">D26</text>
<text x="53.3" y="177.4">D2</text>
<text x="53.3" y="179.9">BZX84Cxx</text>
<text x="83.8" y="179.9">2M</text>
<text x="83.8" y="177.4">R17</text>
<text x="95.3" y="179.9">1n</text>
<text x="95.3" y="177.4">C13</text>
<text x="19.8" y="185">J1</text>
<text x="110.5" y="185">BC807</text>
<text x="131.4" y="181.2">R34</text>
<text x="132.1" y="183.7">1k</text>
<text x="142.2" y="183.7">5</text>
<text x="142.2" y="181.2">R36</text>
<text x="13.1" y="187.6">Conn_01x06_Pin</text>
<text x="55.9" y="191.4">D4</text>
<text x="68.5" y="191.4">R8</text>
<text x="110.5" y="190.1">R22</text>
<text x="114.1" y="187.6">Q6</text>
<text x="154.9" y="190.1">D24</text>
<text x="29.2" y="195.2">+15V</text>
<text x="29.2" y="197.7">-15V</text>
<text x="68.5" y="193.9">47</text>
<text x="110.5" y="192.6">10k</text>
<text x="126.5" y="192.6">BAV99</text>
<text x="127" y="195.2">D14A</text>
<text x="142.2" y="196.4">TIP42</text>
<text x="83.8" y="202.8">R18</text>
<text x="95.3" y="202.8">C14</text>
<text x="127.8" y="199">BAV99</text>
<text x="128.3" y="201.5">D21A</text>
<text x="142.2" y="199">Q16</text>
<text x="53.3" y="209.1">R3</text>
<text x="83.8" y="205.3">1M</text>
<text x="95.3" y="205.3">2n</text>
<text x="112.4" y="205.3">R29</text>
<text x="113" y="207.9">47</text>
<text x="143.5" y="209.1">Q17</text>
<text x="13.1" y="215.5">Conn_01x01_Pin</text>
<text x="53.3" y="211.7">560</text>
<text x="83.8" y="215.5">R19</text>
<text x="95.3" y="215.5">C15</text>
<text x="127.8" y="211.7">BAV99</text>
<text x="128.3" y="214.2">D22A</text>
<text x="143.5" y="211.7">IRF9640N</text>
<text x="19.8" y="218">J2</text>
<text x="48.2" y="221.8">-15V</text>
<text x="83.8" y="218">2M</text>
<text x="95.3" y="218">1n</text>
<text x="112.4" y="218">R30</text>
<text x="113" y="220.6">47</text>
<text x="143.5" y="221.8">Q18</text>
<text x="13.1" y="223.1">Conn_01x01_Pin</text>
<text x="19.8" y="225.7">J3</text>
<text x="143.5" y="224.4">IRF9640N</text>
<text x="13.1" y="232">Conn_01x01_Pin</text>
<text x="83.8" y="230.7">2M</text>
<text x="83.8" y="228.2">R20</text>
<text x="95.3" y="230.7">1n</text>
<text x="95.3" y="228.2">C16</text>
<text x="13.1" y="239.6">Conn_01x01_Pin</text>
<text x="19.8" y="234.5">J4</text>
<text x="19.8" y="242.2">J5</text>
</g>
<g font-size="1.8" fill="#a90000">
<text x="139.4" y="28.6" transform="rotate(-90 139.4 28.6)">2</text>
<text x="132.6" y="31.5">1</text>
<text x="127.6" y="37.8">3</text>
<text x="132.6" y="37.8">1</text>
<text x="139.4" y="41.3" transform="rotate(-90 139.4 41.3)">2</text>
<text x="139.4" y="36.3" transform="rotate(-90 139.4 36.3)">3</text>
<text x="132.6" y="44.2">1</text>
<text x="127.6" y="50.5">3</text>
<text x="132.6" y="50.5">1</text>
<text x="139.4" y="49" transform="rotate(-90 139.4 49)">3</text>
<text x="119.9" y="59.4">3</text>
<text x="125" y="59.4">1</text>
<text x="134.2" y="56.9">1</text>
<text x="139.4" y="54" transform="rotate(-90 139.4 54)">2</text>
<text x="119.1" y="65.5" transform="rotate(-90 119.1 65.5)">3</text>
<text x="139.4" y="61.7" transform="rotate(-90 139.4 61.7)">3</text>
<text x="123.4" y="68.3">1</text>
<text x="119.1" y="73.1" transform="rotate(-90 119.1 73.1)">2</text>
<text x="132.6" y="82.3">1</text>
<text x="139.4" y="79.4" transform="rotate(-90 139.4 79.4)">2</text>
<text x="127.6" y="88.6">3</text>
<text x="132.6" y="88.6">1</text>
<text x="139.4" y="87.1" transform="rotate(-90 139.4 87.1)">3</text>
<text x="132.6" y="95">1</text>
<text x="139.4" y="92.1" transform="rotate(-90 139.4 92.1)">2</text>
<text x="127.6" y="101.3">3</text>
<text x="132.6" y="101.3">1</text>
<text x="139.4" y="99.8" transform="rotate(-90 139.4 99.8)">3</text>
<text x="134.2" y="107.7">1</text>
<text x="139.4" y="104.8" transform="rotate(-90 139.4 104.8)">2</text>
<text x="50.5" y="111.2" transform="rotate(-90 50.5 111.2)">3</text>
<text x="114.9" y="112.8">3</text>
<text x="119.9" y="112.8">1</text>
<text x="139.4" y="112.5" transform="rotate(-90 139.4 112.5)">3</text>
<text x="45" y="114">1</text>
<text x="50.5" y="118.8" transform="rotate(-90 50.5 118.8)">2</text>
<text x="114" y="117.5" transform="rotate(-90 114 117.5)">3</text>
<text x="114" y="125.2" transform="rotate(-90 114 125.2)">2</text>
<text x="118.4" y="120.4">1</text>
<text x="114" y="130.2" transform="rotate(-90 114 130.2)">2</text>
<text x="50.5" y="136.6" transform="rotate(-90 50.5 136.6)">2</text>
<text x="114" y="137.9" transform="rotate(-90 114 137.9)">3</text>
<text x="118.4" y="133.1">1</text>
<text x="45" y="139.4">1</text>
<text x="139.4" y="142.9" transform="rotate(-90 139.4 142.9)">3</text>
<text x="50.5" y="144.2" transform="rotate(-90 50.5 144.2)">3</text>
<text x="114.9" y="145.8">1</text>
<text x="119.9" y="145.8">3</text>
<text x="134.2" y="145.8">1</text>
<text x="127.6" y="152.1">1</text>
<text x="132.6" y="152.1">3</text>
<text x="139.4" y="155.6" transform="rotate(-90 139.4 155.6)">2</text>
<text x="139.4" y="150.6" transform="rotate(-90 139.4 150.6)">2</text>
<text x="132.6" y="158.5">1</text>
<text x="127.6" y="164.8">1</text>
<text x="132.6" y="164.8">3</text>
<text x="139.4" y="163.3" transform="rotate(-90 139.4 163.3)">3</text>
<text x="132.6" y="171.2">1</text>
<text x="139.4" y="168.3" transform="rotate(-90 139.4 168.3)">2</text>
<text x="139.4" y="176" transform="rotate(-90 139.4 176)">3</text>
<text x="119.1" y="182.3" transform="rotate(-90 119.1 182.3)">2</text>
<text x="123.4" y="185.2">1</text>
<text x="22.8" y="189">1</text>
<text x="22.8" y="191.5">2</text>
<text x="119.1" y="189.9" transform="rotate(-90 119.1 189.9)">3</text>
<text x="22.8" y="194.1">3</text>
<text x="22.8" y="196.6">4</text>
<text x="119.9" y="194.1">1</text>
<text x="125" y="194.1">3</text>
<text x="134.2" y="196.6">1</text>
<text x="139.4" y="193.7" transform="rotate(-90 139.4 193.7)">3</text>
<text x="22.8" y="199.1">5</text>
<text x="22.8" y="201.7">6</text>
<text x="127.6" y="202.9">1</text>
<text x="132.6" y="202.9">3</text>
<text x="139.4" y="201.4" transform="rotate(-90 139.4 201.4)">2</text>
<text x="132.6" y="209.3">1</text>
<text x="139.4" y="206.4" transform="rotate(-90 139.4 206.4)">2</text>
<text x="22.8" y="211.8">1</text>
<text x="127.6" y="215.6">1</text>
<text x="132.6" y="215.6">3</text>
<text x="139.4" y="214.1" transform="rotate(-90 139.4 214.1)">3</text>
<text x="22.8" y="219.5">1</text>
<text x="132.6" y="222">1</text>
<text x="139.4" y="219.1" transform="rotate(-90 139.4 219.1)">2</text>
<text x="139.4" y="226.8" transform="rotate(-90 139.4 226.8)">3</text>
<text x="22.8" y="228.3">1</text>
<text x="22.8" y="236">1</text>
</g>
<g font-size="1.8" fill="#840084">
<text x="83.9" y="30.1">500V</text>
<text x="95.3" y="30.1">500V</text>
<text x="83.9" y="42.8">500V</text>
<text x="95.3" y="42.8">500V</text>
<text x="53.5" y="49.1">0.5W</text>
<text x="83.9" y="55.5">500V</text>
<text x="95.3" y="55.5">500V</text>
<text x="54.7" y="61.8">500V</text>
<text x="155" y="65.6">500V</text>
<text x="156.3" y="73.3">500V</text>
<text x="53.4" y="80.9">2V</text>
<text x="83.9" y="80.9">500V</text>
<text x="95.3" y="80.9">500V</text>
<text x="72.5" y="91">500V</text>
<text x="83.9" y="93.6">500V</text>
<text x="95.3" y="93.6">500V</text>
<text x="72.5" y="103.7">500V</text>
<text x="83.9" y="106.3">500V</text>
<text x="95.3" y="106.3">500V</text>
<text x="84.2" y="119">5.6V</text>
<text x="174.1" y="116.4">500V</text>
<text x="174.1" y="141.8">500V</text>
<text x="84.2" y="144.4">5.6V</text>
<text x="72.5" y="154.5">500V</text>
<text x="83.9" y="157.1">500V</text>
<text x="95.3" y="157.1">500V</text>
<text x="72.5" y="167.2">500V</text>
<text x="83.9" y="169.8">500V</text>
<text x="95.3" y="169.8">500V</text>
<text x="156.3" y="174.9">500V</text>
<text x="53.4" y="182.5">2V</text>
<text x="83.9" y="182.5">500V</text>
<text x="95.3" y="182.5">500V</text>
<text x="54.7" y="193.9">500V</text>
<text x="155" y="192.6">500V</text>
<text x="83.9" y="207.9">500V</text>
<text x="95.3" y="207.9">500V</text>
<text x="53.5" y="214.2">0.5W</text>
<text x="83.9" y="220.6">500V</text>
<text x="95.3" y="220.6">500V</text>
<text x="83.9" y="233.3">500V</text>
<text x="95.3" y="233.3">500V</text>
</g>
<g font-size="1.8" fill="#0000c2">
<text x="33" y="106">Check</text>
<text x="39.8" y="106">fotprints</text>
<text x="43.2" y="111.5">PNP</text>
</g>
<g font-size="1.8" fill="#725600">
<text x="152.4" y="144.6">File:</text>
<text x="157.6" y="144.6">ILIM.kicad_sch</text>
</g>
</svg>
